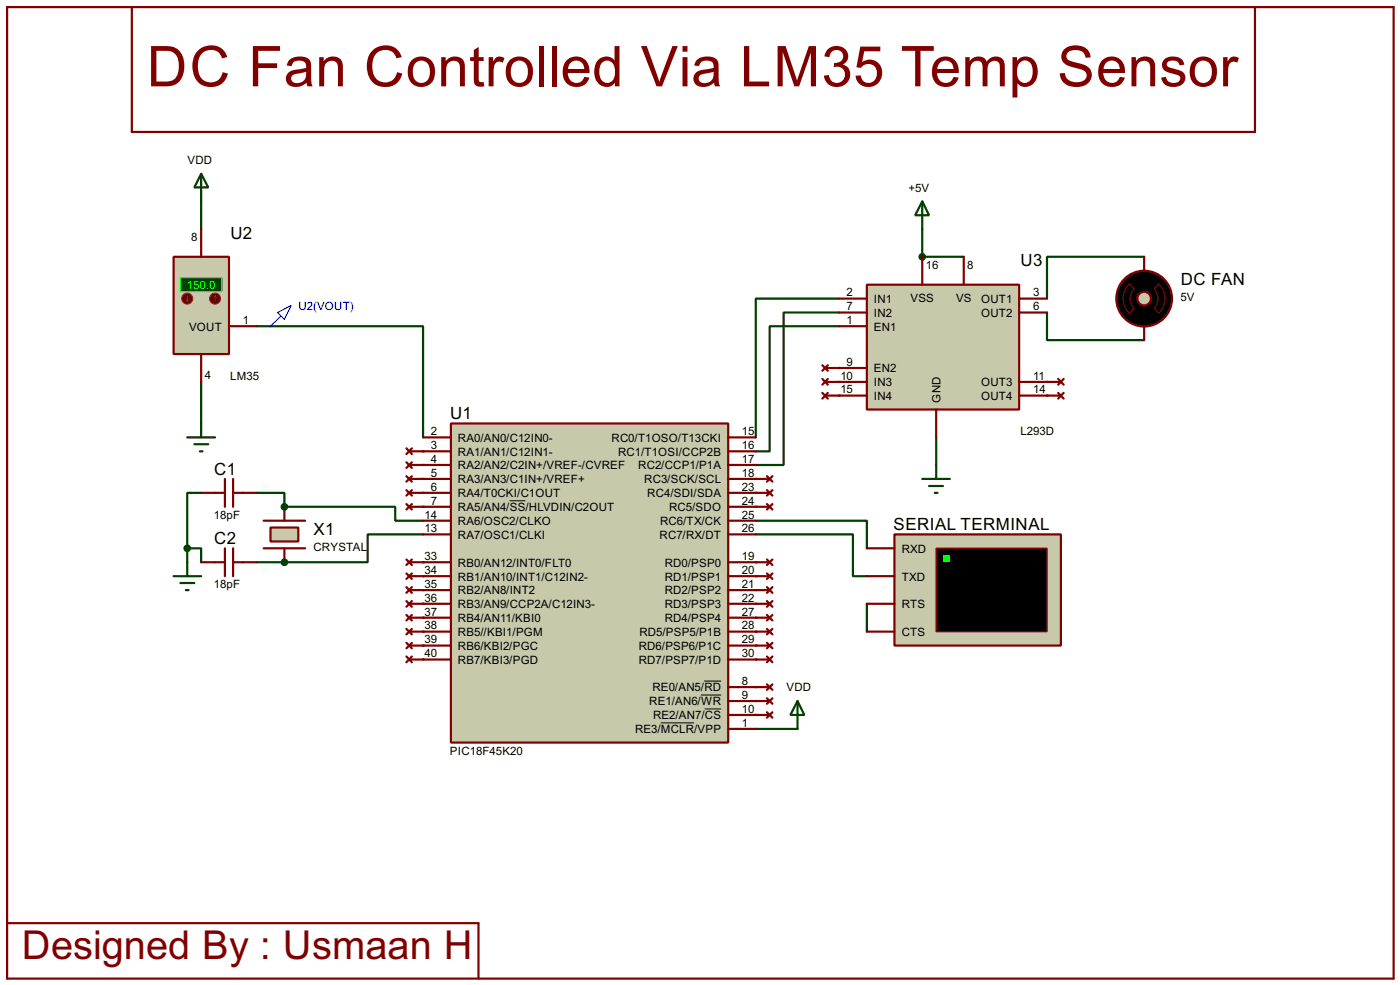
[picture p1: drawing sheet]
<svg xmlns="http://www.w3.org/2000/svg" width="256mm" height="180mm" viewBox="0 0 256 180" stroke-linecap="round" stroke-linejoin="round" font-family="sans-serif">
<path d="M169 42v5M191.8 57.2v5.1h17.8M209.6 47h-17.8v7.7M158.8 110.5v5.1" fill="none" stroke="#004000" stroke-width=".4"/>
<g fill="#004000">
<circle cx="191.8" cy="69.9" r=".2"/>
<circle cx="191.8" cy="72.4" r=".2"/>
<circle cx="153.7" cy="69.9" r=".2"/>
<circle cx="153.7" cy="72.4" r=".2"/>
<circle cx="153.7" cy="67.4" r=".2"/>
</g>
<path d="M169 47h7.6" fill="none" stroke="#004000" stroke-width=".4"/>
<circle cx="169" cy="47" r=".2" fill="#004000"/>
<path d="M36.9 36.9v5.1M47 59.7h2.6M36.9 69.9v7.6M171.5 80.1v5" fill="none" stroke="#004000" stroke-width=".4"/>
<circle cx="52.1" cy="102.9" r=".2" fill="#004000"/>
<path d="M47 102.9h5.1" fill="none" stroke="#004000" stroke-width=".4"/>
<circle cx="52.1" cy="92.8" r=".2" fill="#004000"/>
<path d="M36.9 90.2h-2.6v10.2M47 90.2h5.1v2.6M34.3 100.4h2.6v2.5M34.3 100.4v2.5" fill="none" stroke="#004000" stroke-width=".4"/>
<g fill="#004000">
<circle cx="77.5" cy="90.2" r=".2"/>
<circle cx="77.5" cy="92.8" r=".2"/>
</g>
<path d="M52.1 92.8h20.3v2.5h5.1M77.5 97.8h-10.1v5.1h-15.3" fill="none" stroke="#004000" stroke-width=".4"/>
<g fill="#004000">
<circle cx="77.5" cy="102.9" r=".2"/>
<circle cx="77.5" cy="105.5" r=".2"/>
<circle cx="77.5" cy="108" r=".2"/>
<circle cx="77.5" cy="110.5" r=".2"/>
<circle cx="77.5" cy="113.1" r=".2"/>
<circle cx="77.5" cy="115.6" r=".2"/>
<circle cx="77.5" cy="118.2" r=".2"/>
<circle cx="77.5" cy="120.7" r=".2"/>
</g>
<path d="M153.7 54.7h-15.2v25.4" fill="none" stroke="#004000" stroke-width=".4"/>
<g fill="#004000">
<circle cx="138.5" cy="87.7" r=".2"/>
<circle cx="138.5" cy="90.2" r=".2"/>
<circle cx="138.5" cy="92.8" r=".2"/>
</g>
<path d="M138.5 95.3h20.3v5.1M138.5 97.8h17.8v7.7h2.5" fill="none" stroke="#004000" stroke-width=".4"/>
<g fill="#004000">
<circle cx="138.5" cy="102.9" r=".2"/>
<circle cx="138.5" cy="105.5" r=".2"/>
<circle cx="138.5" cy="108" r=".2"/>
<circle cx="138.5" cy="110.5" r=".2"/>
<circle cx="138.5" cy="113.1" r=".2"/>
<circle cx="138.5" cy="115.6" r=".2"/>
<circle cx="138.5" cy="118.2" r=".2"/>
<circle cx="138.5" cy="120.7" r=".2"/>
<circle cx="138.5" cy="125.8" r=".2"/>
<circle cx="138.5" cy="128.3" r=".2"/>
<circle cx="138.5" cy="130.9" r=".2"/>
</g>
<path d="M49.6 59.7h27.9v20.4M153.7 59.7h-12.7v22.9h-2.5M153.7 57.2h-10.1v27.9h-5.1M138.5 133.4h7.6" fill="none" stroke="#004000" stroke-width=".4"/>
<g fill="#004000">
<circle cx="77.5" cy="82.6" r=".2"/>
<circle cx="77.5" cy="85.1" r=".2"/>
<circle cx="77.5" cy="87.7" r=".2"/>
</g>
<path d="M36.9 31.8l1.3 2.5h-2.6zM36.9 31.8v5.1M146.1 128.3l1.3 2.6h-2.6zM146.1 128.3v5.1" fill="none" stroke="#004000" stroke-width=".4"/>
<path d="M163.9 97.8h30.5v20.4h-30.5z" fill="#c8c8aa" stroke="#800000" stroke-width=".4"/>
<path d="M171.5 100.4h20.3v15.2h-20.3z" fill="#000" stroke="#800000" stroke-width=".25"/>
<path d="M172.8 101.7h1.2v1.2h-1.2z" fill="#0f0"/>
<path d="M1.3 1.3h254v177.8h-254zM158.8 100.4h5.1M158.8 110.5h5.1M158.8 105.5h5.1M158.8 115.6h5.1M1.3 169h86.4v10.1" fill="none" stroke="#800000" stroke-width=".4"/>
<circle cx="209.6" cy="54.7" r="5.1" fill="#000" stroke="#800000" stroke-width=".4"/>
<path d="M206.9 52l.9 .9a2.45 2.45 0 0 0 0 3.6l-.9 .9a3.7 3.7 0 0 1 0-5.4zM212.3 52a3.7 3.7 0 0 1 0 5.4l-.9-.9a2.54 2.54 0 0 0 0-3.6z" fill="none" stroke="#800000" stroke-width=".18"/>
<circle cx="209.6" cy="54.7" r="1.25" fill="#c8c8aa" stroke="#800000" stroke-width=".4"/>
<g fill="none" stroke="#800000" stroke-width=".4">
<path d="M24.2 1.3v22.9h205.7v-22.9M209.6 47v2.6M209.6 59.7v2.6M150.7 66.9l1 1M150.7 69.4l1 1M150.7 71.9l1 1.1M151.2 69.9h2.5M151.2 72.4h2.5M151.2 67.4h2.5M151.7 66.9l-1 1M151.7 69.4l-1 1M151.7 71.9l-1 1.1"/>
<path d="M191.8 69.9h2.6M191.8 72.4h2.6M193.9 69.4l1 1M193.9 71.9l1 1.1M194.9 69.4l-1 1M194.9 71.9l-1 1.1M74.5 82.1l1 1M74.5 84.6l1 1.1M74.5 87.2l1 1M74.5 89.7l1 1M75 82.6h2.5M75 85.1h2.5"/>
<path d="M75 87.7h2.5M75 90.2h2.5M75.5 82.1l-1 1M75.5 84.6l-1 1.1M75.5 87.2l-1 1M75.5 89.7l-1 1M138.5 87.7h2.5M138.5 90.2h2.5M138.5 92.8h2.5M140.5 87.2l1 1M140.5 89.7l1 1M140.5 92.3l1 1"/>
<path d="M141.5 87.2l-1 1M141.5 89.7l-1 1M141.5 92.3l-1 1M74.5 102.4l1 1M74.5 105l1 1M74.5 107.5l1 1M74.5 110l1 1.1M74.5 112.6l1 1M74.5 115.1l1 1M74.5 117.7l1 1M75 102.9h2.5M75 105.5h2.5"/>
<path d="M75 108h2.5M75 110.5h2.5M75 113.1h2.5M75 115.6h2.5M75 118.2h2.5M75.5 102.4l-1 1M75.5 105l-1 1M75.5 107.5l-1 1M75.5 110l-1 1.1M75.5 112.6l-1 1M75.5 115.1l-1 1M75.5 117.7l-1 1"/>
<path d="M138.5 102.9h2.5M138.5 105.5h2.5M138.5 108h2.5M138.5 110.5h2.5M138.5 113.1h2.5M138.5 115.6h2.5M138.5 118.2h2.5M140.5 102.4l1 1M140.5 105l1 1M140.5 107.5l1 1M140.5 110l1 1.1M140.5 112.6l1 1"/>
<path d="M140.5 115.1l1 1M140.5 117.7l1 1M141.5 102.4l-1 1M141.5 105l-1 1M141.5 107.5l-1 1M141.5 110l-1 1.1M141.5 112.6l-1 1M141.5 115.1l-1 1M141.5 117.7l-1 1M74.5 120.2l1 1M75 120.7h2.5M75.5 120.2l-1 1"/>
<path d="M138.5 120.7h2.5M138.5 125.8h2.5M138.5 128.3h2.5M138.5 130.9h2.5M140.5 120.2l1 1M140.5 125.3l1 1M140.5 127.8l1 1M140.5 130.4l1 1M141.5 120.2l-1 1M141.5 125.3l-1 1M141.5 127.8l-1 1M141.5 130.4l-1 1"/>
</g>
<path d="M169 36.9l1.2 2.5h-2.5zM169 36.9v5.1M169 87.7h5M170.2 89h2.6M171.3 90.2h.5M171.5 85.1v2.6" fill="none" stroke="#004000" stroke-width=".4"/>
<circle cx="168.9" cy="47" r=".5" fill="#004000" stroke="#004000" stroke-width=".4"/>
<path d="M158.8 52.1h27.9v22.9h-27.9z" fill="#c8c8aa" stroke="#800000" stroke-width=".4"/>
<g fill="none" stroke="#800000" stroke-width=".4">
<path d="M153.7 54.7h5.1M153.7 57.2h5.1M153.7 59.7h5.1M169 47v5.1M176.6 47v5.1M186.7 54.7h5.1M186.7 57.2h5.1M153.7 69.9h5.1M153.7 72.4h5.1M153.7 67.4h5.1M171.5 75v5.1M186.7 69.9h5.1"/>
<path d="M186.7 72.4h5.1"/>
</g>
<path d="M50.9 57.2l2.5-1.3-1.3 2.6zM51.4 58l-1.8 1.7" fill="none" stroke="#0000c0" stroke-width=".2"/>
<path d="M36.9 77.5v2.6M34.3 80.1h5.1M35.6 81.3h2.6M36.6 82.6h.5" fill="none" stroke="#004000" stroke-width=".4"/>
<path d="M31.8 47h10.2v17.8h-10.2z" fill="#c8c8aa" stroke="#800000" stroke-width=".4"/>
<path d="M33.1 50.9h7.6v2.5h-7.6z" fill="#004000" stroke="#0f0" stroke-width=".2"/>
<path d="M36.9 42v5M42 59.7h5M36.9 64.8v5.1" fill="none" stroke="#800000" stroke-width=".4"/>
<circle cx="39.4" cy="54.7" r="1" fill="#400000" stroke="#f00" stroke-width=".2"/>
<path d="M39.4 54.2l-.2 .2M39.4 54.2l.3 .2M39.4 54.2v1" fill="none" stroke="#f00" stroke-width=".2"/>
<circle cx="34.3" cy="54.7" r="1" fill="#400000" stroke="#f00" stroke-width=".2"/>
<path d="M34.1 54.9l.2 .3M34.3 54.2v1M34.6 54.9l-.3 .3" fill="none" stroke="#f00" stroke-width=".2"/>
<path d="M48.3 95.3h7.6M48.3 100.4h7.6" fill="none" stroke="#800000" stroke-width=".4"/>
<path d="M49.6 96.6h5.1v2.5h-5.1z" fill="#c8c8aa" stroke="#800000" stroke-width=".4"/>
<g fill="none" stroke="#800000" stroke-width=".4">
<path d="M36.9 90.2h4.3M41.2 87.7v5.1M42.7 87.7v5.1M42.7 90.2h4.3M52.1 92.8v2.5M74.5 92.3l1 1M75 92.8h2.5M75.5 92.3l-1 1M36.9 102.9h4.3M41.2 100.4v5.1M42.7 100.4v5.1M42.7 102.9h4.3"/>
<path d="M52.1 100.4v2.5"/>
</g>
<g fill="#004000" stroke="#004000" stroke-width=".4">
<circle cx="52.1" cy="102.9" r=".5"/>
<circle cx="52.1" cy="92.8" r=".5"/>
<circle cx="34.3" cy="100.4" r=".5"/>
</g>
<path d="M31.8 105.5h5.1M33.1 106.7h2.5M34.1 108h.5M34.3 102.9v2.6" fill="none" stroke="#004000" stroke-width=".4"/>
<path d="M82.6 77.5h50.8v58.4h-50.8z" fill="#c8c8aa" stroke="#800000" stroke-width=".4"/>
<g fill="none" stroke="#800000" stroke-width=".4">
<path d="M77.5 90.2h5.1M77.5 92.8h5.1M77.5 95.3h5.1M77.5 97.8h5.1M77.5 80.1h5.1M77.5 87.7h5.1M77.5 82.6h5.1M77.5 85.1h5.1M133.4 90.2h5.1M133.4 92.8h5.1M133.4 95.3h5.1M133.4 97.8h5.1"/>
<path d="M133.4 80.1h5.1M133.4 87.7h5.1M133.4 82.6h5.1M133.4 85.1h5.1M77.5 102.9h5.1M77.5 105.5h5.1M77.5 108h5.1M77.5 110.5h5.1M77.5 113.1h5.1M77.5 115.6h5.1M77.5 118.2h5.1M133.4 102.9h5.1"/>
<path d="M133.4 105.5h5.1M133.4 108h5.1M133.4 110.5h5.1M133.4 113.1h5.1M133.4 115.6h5.1M133.4 118.2h5.1M77.5 120.7h5.1M133.4 120.7h5.1M133.4 125.8h5.1M133.4 128.3h5.1M133.4 130.9h5.1M133.4 133.4h5.1"/>
</g>
<path d="M93.4 91.7h2.9M121.1 132.3h6.1M128.4 127.2h3.7M129 124.7h3.1M129.1 129.8h3" fill="none" stroke="#000" stroke-width=".18"/>
<text font-size="11.5" fill="#800000" x="26.9" y="15.8">DC Fan Controlled Via LM35 Temp Sensor</text>
<text font-size="8.2" fill="#800000" x="4" y="175.6">Designed By : Usmaan H</text>
<g font-size="3.5">
<text x="42.2" y="43.7">U2</text>
<text x="187" y="48.7">U3</text>
<text x="216.3" y="52.2">DC FAN</text>
<text x="82.5" y="76.7">U1</text>
<text x="39.3" y="86.9">C1</text>
<text x="39.3" y="99.6">C2</text>
<text x="57.5" y="98">X1</text>
<text x="163.7" y="97">SERIAL TERMINAL</text>
</g>
<g font-size="2.4">
<text x="34.3" y="30">VDD</text>
<text x="166.4" y="35.1">+5V</text>
<text x="35.1" y="44.1">8</text>
<text x="169.6" y="49.2">16</text>
<text x="177.2" y="49.2">8</text>
<text x="44.5" y="59.3">1</text>
<text x="155.1" y="54.3">2</text>
<text x="155.1" y="56.8">7</text>
<text x="155.1" y="59.3">1</text>
<text x="160.1" y="55.4">IN1</text>
<text x="160.1" y="58">IN2</text>
<text x="166.8" y="55.4">VSS</text>
<text x="175.1" y="55.4">VS</text>
<text x="179.7" y="55.4">OUT1</text>
<text x="179.7" y="58">OUT2</text>
<text x="189.3" y="54.3">3</text>
<text x="189.3" y="56.8">6</text>
<text x="216.3" y="55.2">5V</text>
<text x="34.6" y="60.5">VOUT</text>
<text x="160.1" y="60.5">EN1</text>
<text x="37.5" y="69.4">4</text>
<text x="42.2" y="69.5">LM35</text>
<text x="154" y="69.5">10</text>
<text x="154" y="72">15</text>
<text x="155.1" y="67">9</text>
<text x="160.1" y="70.7">IN3</text>
<text x="160.1" y="68.1">EN2</text>
<text x="179.7" y="70.7">OUT3</text>
<text x="189.3" y="69.5">11</text>
<text x="189.3" y="72">14</text>
<text x="160.1" y="73.2">IN4</text>
<text x="172.3" y="73.7" transform="rotate(-90 172.3 73.7)">GND</text>
<text x="179.7" y="73.2">OUT4</text>
<text x="78.9" y="79.7">2</text>
<text x="78.9" y="82.2">3</text>
<text x="83.9" y="80.8">RA0/AN0/C12IN0-</text>
<text x="83.9" y="83.4">RA1/AN1/C12IN1-</text>
<text x="112" y="80.8">RC0/T1OSO/T13CKI</text>
<text x="113.2" y="83.4">RC1/T1OSI/CCP2B</text>
<text x="135.9" y="79.7">15</text>
<text x="135.9" y="82.2">16</text>
<text x="186.9" y="79.7">L293D</text>
<text x="78.9" y="89.8">6</text>
<text x="78.9" y="84.7">4</text>
<text x="78.9" y="87.3">5</text>
<text x="83.9" y="85.9">RA2/AN2/C2IN+/VREF-/CVREF</text>
<text x="83.9" y="88.5">RA3/AN3/C1IN+/VREF+</text>
<text x="116.9" y="85.9">RC2/CCP1/P1A</text>
<text x="118" y="88.5">RC3/SCK/SCL</text>
<text x="135.9" y="87.3">18</text>
<text x="135.9" y="89.8">23</text>
<text x="135.9" y="84.7">17</text>
<text x="39.2" y="95">18pF</text>
<text x="77.8" y="94.9">14</text>
<text x="78.9" y="92.4">7</text>
<text x="83.9" y="91">RA4/T0CKI/C1OUT</text>
<text x="83.9" y="93.6">RA5/AN4/SS/HLVDIN/C2OUT</text>
<text x="118.6" y="91">RC4/SDI/SDA</text>
<text x="122.6" y="93.6">RC5/SDO</text>
<text x="135.9" y="92.4">24</text>
<text x="135.9" y="94.9">25</text>
<text x="57.4" y="100.9">CRYSTAL</text>
<text x="77.8" y="97.4">13</text>
<text x="83.9" y="96.1">RA6/OSC2/CLKO</text>
<text x="83.9" y="98.6">RA7/OSC1/CLKI</text>
<text x="120.8" y="98.6">RC7/RX/DT</text>
<text x="120.9" y="96.1">RC6/TX/CK</text>
<text x="135.9" y="97.4">26</text>
<text x="165.2" y="101.2">RXD</text>
<text x="39.2" y="107.7">18pF</text>
<text x="77.8" y="102.5">33</text>
<text x="77.8" y="105.1">34</text>
<text x="77.8" y="107.6">35</text>
<text x="83.9" y="103.7">RB0/AN12/INT0/FLT0</text>
<text x="83.9" y="106.3">RB1/AN10/INT1/C12IN2-</text>
<text x="121.8" y="103.7">RD0/PSP0</text>
<text x="121.8" y="106.3">RD1/PSP1</text>
<text x="135.9" y="102.5">19</text>
<text x="135.9" y="105.1">20</text>
<text x="135.9" y="107.6">21</text>
<text x="165.2" y="106.3">TXD</text>
<text x="77.8" y="110.1">36</text>
<text x="77.8" y="112.7">37</text>
<text x="83.9" y="108.8">RB2/AN8/INT2</text>
<text x="83.9" y="111.3">RB3/AN9/CCP2A/C12IN3-</text>
<text x="83.9" y="113.9">RB4/AN11/KBI0</text>
<text x="121.8" y="108.8">RD2/PSP2</text>
<text x="121.8" y="111.3">RD3/PSP3</text>
<text x="121.8" y="113.9">RD4/PSP4</text>
<text x="135.9" y="110.1">22</text>
<text x="135.9" y="112.7">27</text>
<text x="165.2" y="111.3">RTS</text>
<text x="77.8" y="115.2">38</text>
<text x="77.8" y="117.8">39</text>
<text x="83.9" y="116.4">RB5//KBI1/PGM</text>
<text x="83.9" y="119">RB6/KBI2/PGC</text>
<text x="117" y="119">RD6/PSP6/P1C</text>
<text x="117.1" y="116.4">RD5/PSP5/P1B</text>
<text x="135.9" y="115.2">28</text>
<text x="135.9" y="117.8">29</text>
<text x="165.2" y="116.4">CTS</text>
<text x="77.8" y="120.3">40</text>
<text x="83.9" y="121.5">RB7/KBI3/PGD</text>
<text x="117" y="121.5">RD7/PSP7/P1D</text>
<text x="135.9" y="120.3">30</text>
<text x="135.9" y="125.4">8</text>
<text x="118.9" y="129.1">RE1/AN6/WR</text>
<text x="119.5" y="126.6">RE0/AN5/RD</text>
<text x="119.6" y="131.7">RE2/AN7/CS</text>
<text x="135.9" y="127.9">9</text>
<text x="135.9" y="130.5">10</text>
<text x="144.1" y="126.6">VDD</text>
<text x="116.3" y="134.2">RE3/MCLR/VPP</text>
<text x="135.9" y="133">1</text>
<text x="82.4" y="138.1">PIC18F45K20</text>
</g>
<text font-size="2.4" fill="#0f0" x="34.3" y="52.9">150.0</text>
<text font-size="2.4" fill="#0000c0" x="54.7" y="56.7">U2(VOUT)</text>
</svg>
